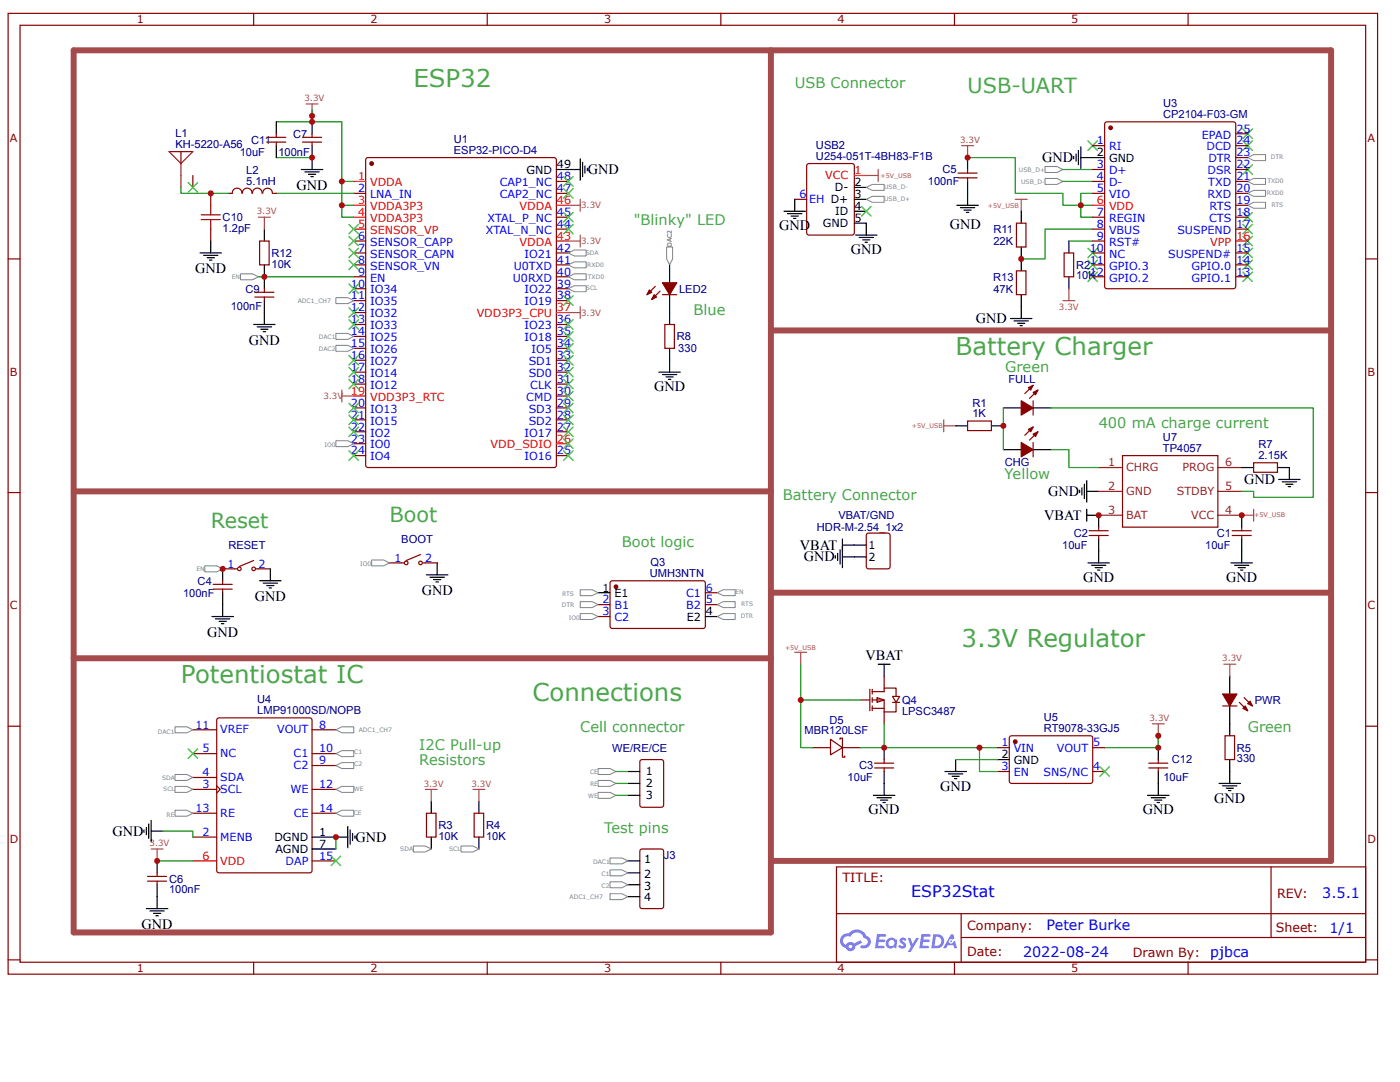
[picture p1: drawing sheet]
<svg xmlns="http://www.w3.org/2000/svg" width="279mm" height="216mm" viewBox="0 0 279 216" stroke-linecap="round" stroke-linejoin="round" font-family="sans-serif">
<g fill="none" stroke="#800" stroke-width=".24">
<path d="M1.6 2.7h273.3v191.7h-273.3zM4 5h268.5v187h-268.5zM50.6 2.7v2.3M97.2 2.7v2.3M143.9 2.7v2.3M190.5 2.7v2.3M237.1 2.7v2.3M1.6 51.7h2.4M272.5 51.7h2.4M1.6 98.3h2.4M272.5 98.3h2.4M1.6 144.9h2.4"/>
<path d="M272.5 144.9h2.4M166.9 173h105.6v19h-105.6zM253.7 173v14.1M1.6 191.5h2.4M50.6 192v2.4M97.2 192v2.4M143.9 192v2.4M167 182.3h105.5M190.5 192v2.4M191.8 187.1h80.7M191.8 182.3v9.5M237.1 192v2.4"/>
<path d="M272.5 191.5h2.4"/>
</g>
<g fill="#58f">
<path d="M179.7 187.3l.5-.2 .4 .1 .3 .2-.3 .4a.32 .32 0 0 0-.2-.3 .32 .32 0 0 0-.3 .2v.1a.8 .8 0 0 1 .6 .5 .8 .8 0 0 1-.2 .9h-.7l-.5-.3 .3-.4 .5 .3 .2-.1v-.2a.82 .82 0 0 1-.6-1.2z"/>
<path d="M181.2 187.1h.5l.4 1.3 .8-1.3h.5l-1.7 2.9h-.5l.6-1.1z"/>
<path d="M175 186.4l1.8 .1 .1 .2-.3 .2h-1.1l-.1 .6h1.1l.2 .2-.3 .3h-1l-.2 .7h1.1l.2 .1v.3l-1.9 .1z"/>
<path d="M183.9 186.4l1.8 .1v.2l-.2 .2h-1.1l-.1 .6h1l.2 .2-.2 .3h-1.1l-.1 .7h1l.2 .1v.3l-1.8 .1z"/>
<path d="M189.8 186.4h.5l.2 .9-.4 .2a.47 .47 0 0 0-.7 .2 .47 .47 0 0 0 .3 .6 .47 .47 0 0 0 .6-.4l.3-.2 .4 1.5h-.5l-.2-.6h-1.2l-.3 .6h-.6z"/>
<path d="M186.3 186.4l-.4 2.8h.9a1.42 1.42 0 0 0 1.6-1.4 1.42 1.42 0 0 0-1.7-1.4zM186.8 186.9a.93 .93 0 0 1 1.1 1 .93 .93 0 0 1-1.2 .8h-.2z"/>
<path d="M177 187.5a1.04 1.04 0 0 0 0 1.4 1.04 1.04 0 0 0 1.4 .1l.5 .2 .1-1.5-.3-.2a1 1 0 0 0-1.7 0zM177.2 188.2a.65 .65 0 0 1 1.3 0 .65 .65 0 0 1-1.3 0z"/>
<path d="M168.1 186.7a1.47 1.47 0 0 0 .7 2.5 .97 .97 0 0 0 1.1 .6 .97 .97 0 0 0 .8-1l1.3-.7-.3-.5-1.3 .7a.99 .99 0 0 0-1.6 .3 .94 .94 0 0 1-.4-1.3 .94 .94 0 0 1 1.3-.4 1.43 1.43 0 0 1 1.5-.8 1.43 1.43 0 0 1 1.2 1.1 .77 .77 0 0 1 .8 1 .77 .77 0 0 1-1.1 .4 .29 .29 0 0 0-.4 .3 .29 .29 0 0 0 .3 .3 1.34 1.34 0 0 0 1.7-.8 1.34 1.34 0 0 0-.9-1.7 2.12 2.12 0 0 0-3.5-.5l-.7 .1zM169.4 188.9a.37 .37 0 0 1 .7 0 .37 .37 0 0 1-.7 0z"/>
<circle cx="189.8" cy="187.8" r=".18"/>
</g>
<path d="M73.1 31.6l.4-.2h37.1l.4 .3v61.1l-.2 .4-37.3 .1-.4-.2-.1-61.2z" fill="none" stroke="#800" stroke-width=".24"/>
<circle cx="74.2" cy="32.6" r=".36" fill="#800"/>
<g fill="none" stroke="#800" stroke-width=".24">
<path d="M70.6 38.6h2.4M111 38.6h2.4M111 36.2h2.4M70.6 48.1h2.4M70.6 50.5h2.4M70.6 52.9h2.4M70.6 55.2h2.4M70.6 57.6h2.4M70.6 60h2.4M111 50.5h2.4M111 52.9h2.4M111 55.2h2.4"/>
<path d="M111 57.6h2.4M111 60h2.4M111 45.7h2.4M111 43.3h2.4M70.6 62.4h2.4M70.6 64.7h2.4M70.6 67.1h2.4M70.6 69.5h2.4M70.6 71.9h2.4M70.6 74.3h2.4M70.6 76.6h2.4M111 64.7h2.4"/>
<path d="M111 67.1h2.4M111 69.5h2.4M111 71.9h2.4M111 74.3h2.4M111 76.6h2.4M111 79h2.4M70.6 81.4h2.4M70.6 83.8h2.4M70.6 86.2h2.4M70.6 88.5h2.4M70.6 90.9h2.4M111 81.4h2.4"/>
<path d="M111 83.8h2.4M111 86.2h2.4M111 90.9h2.4"/>
<circle cx="74.2" cy="32.6" r=".36"/>
</g>
<path d="M70.6 36.2h2.4M70.6 41h2.4M70.6 43.3h2.4M70.6 45.7h2.4M111 41h2.4M111 48.1h2.4M70.6 79h2.4M111 62.4h2.4M111 88.5h2.4" fill="none" stroke="#f00" stroke-width=".24"/>
<path d="M111 33.8h2.4M245.4 134.9v3.6M245.4 140.9v3.5" fill="none" stroke="#000" stroke-width=".24"/>
<path d="M244 138.5h2.9l-1.5 2.4z" fill="#800"/>
<path d="M244 138.5h2.9l-1.5 2.4zM248.3 139.2l1.7 1.7M247.3 140.2l1.7 1.6" fill="none" stroke="#800" stroke-width=".24"/>
<path d="M248 141.3l.5-.4 .5 .9z" fill="#800"/>
<path d="M248 141.3l.5-.4 .5 .9z" fill="none" stroke="#800" stroke-width=".24"/>
<path d="M249 140.4l.5-.5 .5 1z" fill="#800"/>
<path d="M127.8 151.7l.4-.1h3.8l.4 .3v8.7l-.2 .4-4 .1-.5-.3v-8.8zM244 140.9h2.9M244.5 146.8h1.9v4.8h-1.9zM249 140.4l.5-.5 .5 1zM29.4 175.8h3.9M29.4 174.9h3.9M31.4 174.2v.7M31.4 175.8v.7" fill="none" stroke="#800" stroke-width=".24"/>
<g fill="none" stroke="#000" stroke-width=".24">
<path d="M125.3 158.7h2.4M125.3 156.3h2.4M125.3 153.9h2.4M174.3 158.7h4.3M175 159.2h2.9M175.7 159.7h1.5M176.5 156.3v2.4M229 158.7h4.3M229.7 159.2h2.9M230.4 159.7h1.5M231.2 156.3v2.4M243.3 156.3h4.3"/>
<path d="M244 156.8h2.9M244.7 157.3h1.4M245.2 157.8h.5M245.4 144.4v2.4M245.4 151.6v4.7M31.4 171.8v2.4M31.4 176.5v4.8M176.2 160.1h.5M230.9 160.1h.5M29.2 181.3h4.3M29.9 181.8h2.9M30.6 182.3h1.5"/>
<path d="M31.1 182.7h.5"/>
</g>
<path d="M244.2 132.5h2.4M245.4 132.5v2.4M230 144.4h2.3M231.2 144.4v2.4M30.2 169.4h2.3M31.4 169.4v2.4" fill="none" stroke="#a54b4b" stroke-width=".24"/>
<path d="M122.9 153.9h2.4M122.9 156.3h2.4M122.9 158.7h2.4" fill="none" stroke="#080" stroke-width=".24"/>
<path d="M119.4 158.1h2.3l1.2 .6-1.2 .6h-2.3z" fill="#fff"/>
<path d="M119.4 158.1h2.3l1.2 .6-1.2 .6h-2.3z" fill="none" stroke="#838383" stroke-width=".2"/>
<path d="M119.4 155.7h2.3l1.2 .6-1.2 .6h-2.3z" fill="#fff"/>
<path d="M119.4 155.7h2.3l1.2 .6-1.2 .6h-2.3z" fill="none" stroke="#838383" stroke-width=".2"/>
<path d="M119.4 153.4h2.3l1.2 .5-1.2 .6h-2.3z" fill="#fff"/>
<path d="M119.4 153.4h2.3l1.2 .5-1.2 .6h-2.3z" fill="none" stroke="#838383" stroke-width=".2"/>
<path d="M86.1 159.9v2.4M95.6 159.9v2.4M86.1 167v2.4M95.6 167v2.4" fill="none" stroke="#000" stroke-width=".24"/>
<path d="M85.1 162.3h1.9v4.7h-1.9zM94.6 162.3h1.9v4.7h-1.9z" fill="none" stroke="#800" stroke-width=".24"/>
<path d="M92 168.8h2.4l1.2 .6-1.2 .6h-2.4z" fill="#fff"/>
<path d="M92 168.8h2.4l1.2 .6-1.2 .6h-2.4z" fill="none" stroke="#838383" stroke-width=".2"/>
<path d="M82.5 168.8h2.4l1.2 .6-1.2 .6h-2.4z" fill="#fff"/>
<path d="M82.5 168.8h2.4l1.2 .6-1.2 .6h-2.4z" fill="none" stroke="#838383" stroke-width=".2"/>
<path d="M84.9 157.5h2.4M86.1 157.5v2.4M94.4 157.5h2.4M95.6 157.5v2.4" fill="none" stroke="#a54b4b" stroke-width=".24"/>
<path d="M40.9 112.9h2.3l1.2 .6-1.2 .6h-2.3z" fill="#fff"/>
<path d="M40.9 112.9h2.3l1.2 .6-1.2 .6h-2.3z" fill="none" stroke="#838383" stroke-width=".2"/>
<path d="M60.4 28.4h3.8M60.4 27.4h3.8M62.3 26.7v.7M62.3 28.4v.7M191.2 35.5h3.8M191.2 34.5h3.8M193.1 33.8v.7M193.1 35.5v.7M173 106.5l.4-.1h3.8l.4 .2v6.4l-.2 .4-4 .1-.4-.2-.1-6.5z" fill="none" stroke="#800" stroke-width=".24"/>
<g fill="none" stroke="#000" stroke-width=".24">
<path d="M60.1 33.8h4.3M60.8 34.3h2.9M61.6 34.8h1.4M62 35.3h.5M62.3 24.3v2.4M62.3 29.1v4.7M113.4 33.8h2.4M115.8 31.7v4.3M116.3 32.4v2.9M116.7 33.1v1.4M117.2 33.6v.5M193.1 31.4v2.4"/>
<path d="M193.1 36.2v4.8M191 41h4.2M191.7 41.4h2.8M192.4 41.9h1.4M192.9 42.4h.4M166.7 110.9v.5M167.2 110.4v1.4M167.6 109.7v2.9M168.1 108.8h4.8M168.1 111.1h4.8M168.1 107.6v5.7"/>
</g>
<path d="M61.1 20.7h2.4M62.3 20.7v2.4M191.9 29.1h2.4M193.1 29.1v2.3" fill="none" stroke="#a54b4b" stroke-width=".24"/>
<path d="M55.1 31.4h7.2M70.6 41h-2.4v2.3h2.4" fill="none" stroke="#080" stroke-width=".24"/>
<path d="M67 66.5h2.4l1.2 .6-1.2 .6h-2.4z" fill="#fff"/>
<path d="M67 66.5h2.4l1.2 .6-1.2 .6h-2.4z" fill="none" stroke="#838383" stroke-width=".2"/>
<path d="M113.4 50.5l1.2-.6h2.4v1.2h-2.4z" fill="#fff"/>
<path d="M113.4 50.5l1.2-.6h2.4v1.2h-2.4z" fill="none" stroke="#838383" stroke-width=".2"/>
<path d="M113.4 57.6l1.2-.6h2.4v1.2h-2.4z" fill="#fff"/>
<path d="M113.4 57.6l1.2-.6h2.4v1.2h-2.4z" fill="none" stroke="#838383" stroke-width=".2"/>
<path d="M113.4 55.2l1.2-.6h2.4v1.2h-2.4z" fill="#fff"/>
<path d="M113.4 55.2l1.2-.6h2.4v1.2h-2.4z" fill="none" stroke="#838383" stroke-width=".2"/>
<path d="M113.4 52.9l1.2-.6h2.4v1.1h-2.4z" fill="#fff"/>
<path d="M113.4 52.9l1.2-.6h2.4v1.1h-2.4z" fill="none" stroke="#838383" stroke-width=".2"/>
<path d="M48 54.6h2.4l1.2 .6-1.2 .6h-2.4z" fill="#fff"/>
<path d="M48 54.6h2.4l1.2 .6-1.2 .6h-2.4z" fill="none" stroke="#838383" stroke-width=".2"/>
<path d="M51.6 55.2h19" fill="none" stroke="#080" stroke-width=".24"/>
<path d="M52.8 45.7v2.4M52.8 52.9v4.7M52.8 60v4.7M50.6 64.7h4.3M51.3 65.2h2.9M52 65.7h1.5M52.5 66.2h.5" fill="none" stroke="#000" stroke-width=".24"/>
<path d="M50.9 59.3h3.8M50.9 58.3h3.8M51.8 48.1h1.9v4.8h-1.9zM52.8 57.6v.7M52.8 59.3v.7" fill="none" stroke="#800" stroke-width=".24"/>
<path d="M51.6 43.3h2.3M52.8 43.3v2.4" fill="none" stroke="#a54b4b" stroke-width=".24"/>
<path d="M67 87.9h2.4l1.2 .6-1.2 .6h-2.4z" fill="#fff"/>
<path d="M67 87.9h2.4l1.2 .6-1.2 .6h-2.4z" fill="none" stroke="#838383" stroke-width=".2"/>
<g fill="#000">
<path d="M112.5 37.6l1.9 1.9zM112.5 39.5l1.9-1.9z"/>
<path d="M112.5 35.3l1.9 1.9zM114.4 35.3l-1.9 1.9z"/>
<path d="M69.6 44.8l2 1.9zM71.6 44.8l-2 1.9z"/>
<path d="M69.6 47.1l2 1.9zM71.6 47.1l-2 1.9z"/>
<path d="M69.6 49.5l2 1.9zM71.6 49.5l-2 1.9z"/>
<path d="M69.6 51.9l2 1.9zM71.6 51.9l-2 1.9z"/>
<path d="M69.6 56.7l2 1.9zM71.6 56.7l-2 1.9z"/>
<path d="M112.5 59l1.9 1.9zM112.5 60.9l1.9-1.9z"/>
<path d="M112.5 44.8l1.9 1.9zM112.5 46.7l1.9-1.9z"/>
<path d="M112.5 42.4l1.9 1.9zM114.4 42.4l-1.9 1.9z"/>
<path d="M69.6 61.4l2 1.9zM71.6 61.4l-2 1.9z"/>
<path d="M69.6 70.9l2 1.9zM71.6 70.9l-2 1.9z"/>
<path d="M69.6 73.3l2 1.9zM71.6 73.3l-2 1.9z"/>
<path d="M69.6 63.8l2 1.9zM71.6 63.8l-2 1.9z"/>
<path d="M112.5 78.1l1.9 1.9zM114.4 78.1l-1.9 1.9z"/>
<path d="M112.5 75.7l1.9 1.9zM112.5 77.6l1.9-1.9z"/>
<path d="M112.5 68.6l1.9 1.9zM114.4 68.6l-1.9 1.9z"/>
<path d="M112.5 66.2l1.9 1.9zM114.4 66.2l-1.9 1.9z"/>
<path d="M112.5 63.8l1.9 1.9zM114.4 63.8l-1.9 1.9z"/>
<path d="M112.5 87.6l1.9 1.9zM112.5 89.5l1.9-1.9z"/>
<path d="M112.5 85.2l1.9 1.9zM114.4 85.2l-1.9 1.9z"/>
<path d="M112.5 82.8l1.9 1.9zM114.4 82.8l-1.9 1.9z"/>
<path d="M112.5 80.4l1.9 1.9zM114.4 80.4l-1.9 1.9z"/>
</g>
<g fill="none" stroke="#3c3" stroke-width=".24">
<path d="M112.5 37.6l1.9 1.9M112.5 35.3l1.9 1.9M114.4 37.6l-1.9 1.9M114.4 35.3l-1.9 1.9M69.6 44.8l2 1.9M69.6 47.1l2 1.9M69.6 49.5l2 1.9M69.6 51.9l2 1.9M69.6 56.7l2 1.9M71.6 44.8l-2 1.9M71.6 47.1l-2 1.9M71.6 49.5l-2 1.9"/>
<path d="M71.6 51.9l-2 1.9M71.6 56.7l-2 1.9M112.5 59l1.9 1.9M112.5 44.8l1.9 1.9M112.5 42.4l1.9 1.9M114.4 59l-1.9 1.9M114.4 44.8l-1.9 1.9M114.4 42.4l-1.9 1.9M69.6 61.4l2 1.9M69.6 70.9l2 1.9M69.6 73.3l2 1.9M69.6 63.8l2 1.9"/>
<path d="M71.6 61.4l-2 1.9M71.6 70.9l-2 1.9M71.6 73.3l-2 1.9M71.6 63.8l-2 1.9M112.5 78.1l1.9 1.9M112.5 75.7l1.9 1.9M112.5 68.6l1.9 1.9M112.5 66.2l1.9 1.9M112.5 63.8l1.9 1.9M114.4 78.1l-1.9 1.9M114.4 75.7l-1.9 1.9M114.4 68.6l-1.9 1.9"/>
<path d="M114.4 66.2l-1.9 1.9M114.4 63.8l-1.9 1.9M112.5 87.6l1.9 1.9M112.5 85.2l1.9 1.9M112.5 82.8l1.9 1.9M112.5 80.4l1.9 1.9M114.4 87.6l-1.9 1.9M114.4 85.2l-1.9 1.9M114.4 82.8l-1.9 1.9M114.4 80.4l-1.9 1.9"/>
</g>
<path d="M115.8 39.8v2.4M113.4 48.1h2.4M113.4 41h2.4M115.8 46.9v2.4M68.2 79h2.4M68.2 77.8v2.4M113.4 62.4h2.4M115.8 61.2v2.4" fill="none" stroke="#a54b4b" stroke-width=".24"/>
<path d="M153.9 10v176.1h-139.2v-176.1h250.9v161.8h-111.7M14.7 98h139.2M153.9 118.3h111.7" fill="none" stroke="#a54b4b" stroke-width="1.2"/>
<path d="M62.3 21.9v2.4h-7.2M62.3 24.3h5.9v16.7M68.2 36.2h2.4" fill="none" stroke="#080" stroke-width=".24"/>
<path d="M127.8 169.5l.4-.1h3.8l.4 .3v11.1l-.2 .5h-4l-.5-.3v-11.1z" fill="none" stroke="#800" stroke-width=".24"/>
<path d="M125.3 171.8h2.4M125.3 174.2h2.4M125.3 176.5h2.4M125.3 178.9h2.4" fill="none" stroke="#000" stroke-width=".24"/>
<path d="M121.7 175.9h2.4l1.2 .6-1.2 .6h-2.4z" fill="#fff"/>
<path d="M121.7 175.9h2.4l1.2 .6-1.2 .6h-2.4z" fill="none" stroke="#838383" stroke-width=".2"/>
<path d="M121.7 173.6h2.4l1.2 .6-1.2 .6h-2.4z" fill="#fff"/>
<path d="M121.7 173.6h2.4l1.2 .6-1.2 .6h-2.4z" fill="none" stroke="#838383" stroke-width=".2"/>
<path d="M121.7 171.2h2.4l1.2 .6-1.2 .6h-2.4z" fill="#fff"/>
<path d="M121.7 171.2h2.4l1.2 .6-1.2 .6h-2.4z" fill="none" stroke="#838383" stroke-width=".2"/>
<path d="M36.1 37.4v1.2h9.5M55.1 38.6h15.5" fill="none" stroke="#080" stroke-width=".24"/>
<g fill="none" stroke="#800" stroke-width=".24">
<path d="M33.7 30.3h4.8M36.1 30.3v2.3M38.5 35v2.4M42.1 38.6v2.4M48.3 38.6a.95 .95 0 0 0-1-1.1 .95 .95 0 0 0-.9 1.1h-.8M48.4 38.6a.95 .95 0 0 1 .9-1.1 .95 .95 0 0 1 1 1.1M50.4 38.6a.95 .95 0 0 1 .9-1.1 .95 .95 0 0 1 1 1.1M52.5 38.6a.95 .95 0 0 1 .9-1 .95 .95 0 0 1 .9 1M54.4 38.6h.7M42.1 45.7v2.4M42.5 117.6h3.8M42.5 116.6h3.8"/>
<path d="M44.4 113.5h2.9M44.4 115.9v.7M44.4 117.6v.7M50.6 111.8l-2.8 1.2M51.1 113.5h2.8M77.7 112.3h2.9M83.9 110.7l-2.8 1.1M84.4 112.3h2.9M121.9 116l.3-.1h18.3l.3 .5-.1 8.7-.4 .3h-18.3l-.3-.5v-8.5z"/>
<circle cx="47.8" cy="113.5" r=".36"/>
<circle cx="50.6" cy="113.5" r=".36"/>
<circle cx="81.1" cy="112.3" r=".36"/>
<circle cx="83.9" cy="112.3" r=".36"/>
</g>
<path d="M33.7 30.3l2.4 2.3M36.1 32.6v4.8M38.5 30.3l-2.4 2.3" fill="none" stroke="#8d2323" stroke-width=".24"/>
<path d="M40.2 42.9h3.8M40.2 43.8h3.8M42.1 41v1.9M42.1 43.8v1.9" fill="none" stroke="#a00000" stroke-width=".24"/>
<g fill="none" stroke="#000" stroke-width=".24">
<path d="M39.9 50.5h4.3M40.6 51h2.9M41.3 51.4h1.5M41.8 51.9h.5M42.1 48.1v2.4M44.4 113.5v2.4M44.4 118.3v4.7M51.8 115.9h4.3M52.5 116.4h2.9M53.2 116.8h1.5M53.7 117.3h.5M53.9 113.5v2.4"/>
<path d="M85.1 114.7h4.3M85.8 115.2h2.9M86.5 115.7h1.5M87 116.1h.5M87.3 112.3v2.4M42.3 123h4.3M43 123.5h2.9M43.7 124h1.4M44.2 124.5h.5"/>
</g>
<g fill="#000">
<path d="M37.5 36.4l1.9 1.9zM37.5 38.3l1.9-1.9z"/>
<path d="M69.6 75.7l2 1.9zM71.6 75.7l-2 1.9z"/>
<path d="M112.5 70.9l1.9 1.9zM114.4 70.9l-1.9 1.9z"/>
<path d="M112.5 73.3l1.9 1.9zM114.4 73.3l-1.9 1.9z"/>
<path d="M69.6 85.2l2 1.9zM71.6 85.2l-2 1.9z"/>
<path d="M69.6 80.4l2 1.9zM71.6 80.4l-2 1.9z"/>
<path d="M69.6 82.8l2 1.9zM71.6 82.8l-2 1.9z"/>
</g>
<g fill="none" stroke="#3c3" stroke-width=".24">
<path d="M37.5 36.4l1.9 1.9M39.4 36.4l-1.9 1.9M69.6 75.7l2 1.9M71.6 75.7l-2 1.9M112.5 70.9l1.9 1.9M112.5 73.3l1.9 1.9M114.4 70.9l-1.9 1.9M114.4 73.3l-1.9 1.9M69.6 85.2l2 1.9M69.6 80.4l2 1.9M69.6 82.8l2 1.9M71.6 85.2l-2 1.9"/>
<path d="M71.6 80.4l-2 1.9M71.6 82.8l-2 1.9"/>
</g>
<circle cx="122.9" cy="117.1" r=".36" fill="#800"/>
<g fill="none" stroke="#800" stroke-width=".24">
<path d="M140.8 118.3h2.3M119.4 120.6h2.3M119.4 123h2.3M140.8 120.6h2.3"/>
<circle cx="122.9" cy="117.1" r=".36"/>
</g>
<path d="M119.4 118.3h2.3M140.8 123h2.3" fill="none" stroke="#000" stroke-width=".24"/>
<path d="M115.8 120.1h2.4l1.2 .5-1.2 .6h-2.4z" fill="#fff"/>
<path d="M115.8 120.1h2.4l1.2 .5-1.2 .6h-2.4z" fill="none" stroke="#838383" stroke-width=".2"/>
<path d="M143.1 120.6l1.2-.5h2.4v1.1h-2.4z" fill="#fff"/>
<path d="M143.1 120.6l1.2-.5h2.4v1.1h-2.4z" fill="none" stroke="#838383" stroke-width=".2"/>
<path d="M115.8 117.7h2.4l1.2 .6-1.2 .6h-2.4z" fill="#fff"/>
<path d="M115.8 117.7h2.4l1.2 .6-1.2 .6h-2.4z" fill="none" stroke="#838383" stroke-width=".2"/>
<path d="M143.1 123l1.2-.6h2.4v1.2h-2.4z" fill="#fff"/>
<path d="M143.1 123l1.2-.6h2.4v1.2h-2.4z" fill="none" stroke="#838383" stroke-width=".2"/>
<path d="M115.8 122.4h2.4l1.2 .6-1.2 .6h-2.4z" fill="#fff"/>
<path d="M115.8 122.4h2.4l1.2 .6-1.2 .6h-2.4z" fill="none" stroke="#838383" stroke-width=".2"/>
<path d="M143.1 118.3l1.2-.6h2.4v1.2h-2.4z" fill="#fff"/>
<path d="M143.1 118.3l1.2-.6h2.4v1.2h-2.4z" fill="none" stroke="#838383" stroke-width=".2"/>
<path d="M74.2 111.7h2.3l1.2 .6-1.2 .6h-2.3z" fill="#fff"/>
<path d="M74.2 111.7h2.3l1.2 .6-1.2 .6h-2.3z" fill="none" stroke="#838383" stroke-width=".2"/>
<path d="M220.5 149.2h10.7v-2.4v2.4" fill="none" stroke="#080" stroke-width=".24"/>
<path d="M162.2 149.2h3.5M165.7 147.5l2.4 1.7-2.4 1.4zM167.6 147.5v-.2h.5v3.8h.5v-.2M168.1 149.2h3.6M174.5 152.3h3.9M174.5 153.2h3.9M176.5 151.6v.7M176.5 153.2v.7M229.3 152.3h3.8M229.3 153.2h3.8M231.2 151.6v.7M231.2 153.2v.7" fill="none" stroke="#800" stroke-width=".24"/>
<path d="M176.5 149.2v2.4M176.5 153.9v2.4M231.2 149.2v2.4M231.2 153.9v2.4" fill="none" stroke="#000" stroke-width=".24"/>
<path d="M249 31.4l1.2-.5h2.4v1.1h-2.4z" fill="#fff"/>
<path d="M249 31.4l1.2-.5h2.4v1.1h-2.4z" fill="none" stroke="#838383" stroke-width=".2"/>
<path d="M249 41l1.2-.6h2.4v1.2h-2.4z" fill="#fff"/>
<path d="M249 41l1.2-.6h2.4v1.2h-2.4z" fill="none" stroke="#838383" stroke-width=".2"/>
<path d="M214.3 31.2v.5M214.7 30.7v1.5M215.2 30v2.9M215.7 31.4h2.4M215.7 29.3v4.3" fill="none" stroke="#000" stroke-width=".24"/>
<path d="M208.6 33.2h2.3l1.2 .6-1.2 .6h-2.3z" fill="#fff"/>
<path d="M208.6 33.2h2.3l1.2 .6-1.2 .6h-2.3z" fill="none" stroke="#838383" stroke-width=".2"/>
<path d="M208.6 35.6h2.3l1.2 .6-1.2 .6h-2.3z" fill="#fff"/>
<path d="M208.6 35.6h2.3l1.2 .6-1.2 .6h-2.3z" fill="none" stroke="#838383" stroke-width=".2"/>
<path d="M212.1 33.8h6M212.1 36.2h6M218.1 38.6h-2.4v2.4M213.3 48.1h4.8M218.1 41h-2.4v2.3h2.4" fill="none" stroke="#080" stroke-width=".24"/>
<g fill="#000">
<path d="M217.1 28.1l1.9 1.9zM219 28.1l-1.9 1.9z"/>
<path d="M248 25.7l2 1.9zM250 25.7l-2 1.9z"/>
<path d="M248 28.1l2 1.9zM250 28.1l-2 1.9z"/>
<path d="M248 32.9l2 1.9zM250 32.9l-2 1.9z"/>
<path d="M217.1 54.3l1.9 1.9zM219 54.3l-1.9 1.9z"/>
<path d="M217.1 51.9l1.9 1.9zM219 51.9l-1.9 1.9z"/>
<path d="M217.1 49.5l1.9 1.9zM219 49.5l-1.9 1.9z"/>
<path d="M248 54.3l2 1.9zM250 54.3l-2 1.9z"/>
<path d="M248 51.9l2 1.9zM250 51.9l-2 1.9z"/>
<path d="M248 49.5l2 1.9zM250 49.5l-2 1.9z"/>
<path d="M248 44.8l2 1.9zM250 44.8l-2 1.9z"/>
<path d="M248 42.4l2 1.9zM250 42.4l-2 1.9z"/>
</g>
<g fill="none" stroke="#3c3" stroke-width=".24">
<path d="M217.1 28.1l1.9 1.9M219 28.1l-1.9 1.9M248 25.7l2 1.9M248 28.1l2 1.9M248 32.9l2 1.9M250 25.7l-2 1.9M250 28.1l-2 1.9M250 32.9l-2 1.9M217.1 54.3l1.9 1.9M217.1 51.9l1.9 1.9M217.1 49.5l1.9 1.9M219 54.3l-1.9 1.9"/>
<path d="M219 51.9l-1.9 1.9M219 49.5l-1.9 1.9M248 54.3l2 1.9M248 51.9l2 1.9M248 49.5l2 1.9M248 44.8l2 1.9M248 42.4l2 1.9M250 54.3l-2 1.9M250 51.9l-2 1.9M250 49.5l-2 1.9M250 44.8l-2 1.9M250 42.4l-2 1.9"/>
</g>
<path d="M213.3 48.1v2.4M213.3 55.2v2.4" fill="none" stroke="#000" stroke-width=".24"/>
<path d="M212.4 50.5h1.9v4.7h-1.9z" fill="none" stroke="#800" stroke-width=".24"/>
<path d="M249 36.2l1.2-.6h2.4v1.2h-2.4z" fill="#fff"/>
<path d="M249 36.2l1.2-.6h2.4v1.2h-2.4z" fill="none" stroke="#838383" stroke-width=".2"/>
<path d="M249 38.6l1.2-.6h2.4v1.2h-2.4z" fill="#fff"/>
<path d="M249 38.6l1.2-.6h2.4v1.2h-2.4z" fill="none" stroke="#838383" stroke-width=".2"/>
<path d="M153.9 65.9h111.7M14.7 131.3h139.2" fill="none" stroke="#a54b4b" stroke-width="1.2"/>
<path d="M202.6 39.8h2.4M203.8 39.8v2.4M247.8 102.8h2.4M250.2 101.6v2.4M158.6 130.2h2.4M159.8 130.2v2.3" fill="none" stroke="#a54b4b" stroke-width=".24"/>
<path d="M175.3 132.5h2.3M176.5 132.5v2.4" fill="none" stroke="#000" stroke-width=".24"/>
<path d="M159.8 132.5v16.7h2.4" fill="none" stroke="#080" stroke-width=".24"/>
<path d="M175 139.2l1.5 .5-1.5 .5z" fill="#fefefe"/>
<g fill="none" stroke="#800" stroke-width=".24">
<path d="M217.4 105.9h3.8M217.4 106.8h3.8M219.3 105.2v.7M219.3 106.8v.8M245.9 105.9h3.8M245.9 106.8h3.8M247.8 105.2v.7M247.8 106.8v.8M171.7 139.7h1.9M173.6 137.5v4.3M174.1 138h2.4v-.7h2.3v1.7M174.1 139.7h2.4v2.4"/>
<path d="M174.1 137.5v1M174.1 139.2v1M175 139.2l1.5 .5-1.5 .5zM176.5 134.9v2.4M178.1 139h1.4l-.7 1.2zM174.1 141.3h2.4M174.1 140.9v.9M176.5 142.1v2.3M178.1 140.2h1.4M178.8 140.2v1.9h-2.3"/>
</g>
<path d="M159.8 139.7h11.9M176.5 144.4v4.8h-4.8M176.5 149.2h22.5" fill="none" stroke="#080" stroke-width=".24"/>
<g fill="none" stroke="#000" stroke-width=".24">
<path d="M200.2 81.4h3.6M206.2 81.4h3.6M215.5 97.8v.5M215.9 97.3v1.5M216.4 96.6v2.9M216.9 95.9v4.3M216.9 98h2.4M255.2 95.7h4.3M255.9 96.1h2.9M256.6 96.6h1.4M257.1 97.1h.5M257.3 93.3v2.4"/>
<path d="M216.9 102.8h2.4v2.4M216.9 101.6v2.4M217.1 112.3h4.3M217.8 112.8h2.9M218.6 113.3h1.4M219 113.7h.5M219.3 107.6v4.7M245.7 112.3h4.3M246.4 112.8h2.8M247.1 113.3h1.4M247.6 113.7h.4M247.8 102.8v2.4"/>
<path d="M247.8 107.6v4.7"/>
</g>
<path d="M203.8 80l2.4 1.4-2.4 1.4z" fill="#800"/>
<path d="M203.8 80l2.4 1.4-2.4 1.4zM206.2 76.9l-1.7 1.6M207.1 77.8l-1.6 1.7" fill="none" stroke="#800" stroke-width=".24"/>
<path d="M206.2 78.3l.9-.5-.4 1z" fill="#800"/>
<path d="M206.2 78.3l.9-.5-.4 1z" fill="none" stroke="#800" stroke-width=".24"/>
<path d="M205.2 77.4l1-.5-.5 .9z" fill="#800"/>
<path d="M205.2 77.4l1-.5-.5 .9zM206.2 80v2.8" fill="none" stroke="#800" stroke-width=".24"/>
<path d="M200.2 89.7h3.6M206.2 89.7h3.6" fill="none" stroke="#000" stroke-width=".24"/>
<path d="M203.8 88.3l2.4 1.4-2.4 1.5z" fill="#800"/>
<path d="M203.8 88.3l2.4 1.4-2.4 1.5zM206.2 85.2l-1.7 1.7M207.1 86.2l-1.6 1.6" fill="none" stroke="#800" stroke-width=".24"/>
<path d="M206.2 86.6l.9-.4-.4 .9z" fill="#800"/>
<path d="M206.2 86.6l.9-.4-.4 .9z" fill="none" stroke="#800" stroke-width=".24"/>
<path d="M205.2 85.7l1-.5-.5 1z" fill="#800"/>
<path d="M205.2 85.7l1-.5-.5 1zM206.2 88.3v2.9" fill="none" stroke="#800" stroke-width=".24"/>
<path d="M188.3 85h2.4M188.3 83.8v2.4" fill="none" stroke="#a54b4b" stroke-width=".24"/>
<path d="M67 59.4h2.4l1.2 .6-1.2 .6h-2.4z" fill="#fff"/>
<path d="M67 59.4h2.4l1.2 .6-1.2 .6h-2.4z" fill="none" stroke="#838383" stroke-width=".2"/>
<path d="M69.6 90l2 1.9zM71.6 90l-2 1.9z" fill="#000"/>
<path d="M69.6 90l2 1.9M71.6 90l-2 1.9" fill="none" stroke="#3c3" stroke-width=".24"/>
<path d="M131.5 74.3h4.3M132.2 74.7h2.9M132.9 75.2h1.4M133.4 75.7h.5M133.6 62.4v2.3M133.6 69.5v4.8" fill="none" stroke="#000" stroke-width=".24"/>
<path d="M132.7 64.7h1.9v4.8h-1.9z" fill="none" stroke="#800" stroke-width=".24"/>
<path d="M121.7 178.3h2.4l1.2 .6-1.2 .6h-2.4z" fill="#fff"/>
<path d="M121.7 178.3h2.4l1.2 .6-1.2 .6h-2.4z" fill="none" stroke="#838383" stroke-width=".2"/>
<path d="M133.6 52.9v3.5M133.6 58.8v3.6" fill="none" stroke="#000" stroke-width=".24"/>
<path d="M132.2 56.4h2.9l-1.5 2.4z" fill="#800"/>
<path d="M130.8 57.1l-1.7 1.7M131.7 58.1l-1.6 1.7M132.2 56.4h2.9l-1.5 2.4z" fill="none" stroke="#800" stroke-width=".24"/>
<path d="M130.5 58.8l.5 .5-.9 .5z" fill="#800"/>
<path d="M130.5 58.8l.5 .5-.9 .5z" fill="none" stroke="#800" stroke-width=".24"/>
<path d="M129.6 57.8l.5 .5-1 .5z" fill="#800"/>
<path d="M129.6 57.8l.5 .5-1 .5zM132.2 58.8h2.9" fill="none" stroke="#800" stroke-width=".24"/>
<path d="M67 68.9h2.4l1.2 .6-1.2 .6h-2.4z" fill="#fff"/>
<path d="M67 68.9h2.4l1.2 .6-1.2 .6h-2.4z" fill="none" stroke="#838383" stroke-width=".2"/>
<path d="M133 49.3h1.2v2.4l-.6 1.2-.6-1.2z" fill="#fff"/>
<path d="M133 49.3h1.2v2.4l-.6 1.2-.6-1.2z" fill="none" stroke="#838383" stroke-width=".2"/>
<path d="M212.1 60h2.4M213.3 57.6v2.4" fill="none" stroke="#a54b4b" stroke-width=".24"/>
<path d="M248 47.1l2 1.9zM250 47.1l-2 1.9z" fill="#000"/>
<path d="M248 47.1l2 1.9M250 47.1l-2 1.9" fill="none" stroke="#3c3" stroke-width=".24"/>
<g fill="none" stroke="#800" stroke-width=".24">
<path d="M53.2 27.4h3.8M53.2 28.4h3.8M55.1 26.7v.7M55.1 28.4v.7M202.9 44.5h1.9v4.8h-1.9zM202.9 54h1.9v4.8h-1.9zM193.1 84h4.8v1.9h-4.8zM224 90.9h19.1v14.3h-19.1zM250.2 92.3h4.7v1.9h-4.7zM38.5 145.6h4.7M38.5 155.1h4.7M38.5 157.5h4.7"/>
<path d="M38.5 150.4h4.7M43.2 156.8l.8 .7-.8 .7M43.4 143.4l.3-.2h18.1l.4 .3 .1 30.2-.2 .4-18.4 .1-.4-.2-.1-30.3zM62.3 145.6h4.7M62.3 157.5h4.7M62.3 150.4h4.7M62.3 152.8h4.7M38.5 167h4.7M38.5 162.3h4.7M62.3 162.3h4.7M62.3 171.8h4.7"/>
</g>
<g fill="none" stroke="#000" stroke-width=".24">
<path d="M55.1 24.3v2.4M55.1 29.1v2.3M203.8 42.2v2.3M203.8 49.3v4.7M203.8 58.8v4.8M201.7 63.6h4.2M202.4 64h2.8M203.1 64.5h1.4M203.6 65h.4M190.7 85h2.4M197.9 85h2.3M247.8 93.3h2.4"/>
<path d="M254.9 93.3h2.4M62.3 167h4.7M62.3 169.4h4.7"/>
</g>
<path d="M219.3 93.3h4.7M219.3 98h4.7M243.1 93.3h4.7M243.1 98h4.7M219.3 102.8h4.7M243.1 102.8h4.7" fill="none" stroke="#8d2323" stroke-width=".24"/>
<path d="M193.1 31.4h9.5v7.2h9.5v2.4h3.6M218.1 45.7h-9.5v6h-4.8M200.2 81.4v8.3M209.8 89.7h3.5v3.6h6M209.8 81.4h52.3v17.8h-11.9v-1.2h-2.4" fill="none" stroke="#080" stroke-width=".24"/>
<path d="M38.5 171.8h4.7" fill="none" stroke="#f00" stroke-width=".24"/>
<path d="M67 145.6l1.2-.6h2.4v1.2h-2.4z" fill="#fff"/>
<path d="M67 145.6l1.2-.6h2.4v1.2h-2.4z" fill="none" stroke="#838383" stroke-width=".2"/>
<path d="M67 152.8l1.2-.6h2.4v1.2h-2.4z" fill="#fff"/>
<path d="M67 152.8l1.2-.6h2.4v1.2h-2.4z" fill="none" stroke="#838383" stroke-width=".2"/>
<path d="M67 150.4l1.2-.6h2.4v1.2h-2.4z" fill="#fff"/>
<path d="M67 150.4l1.2-.6h2.4v1.2h-2.4z" fill="none" stroke="#838383" stroke-width=".2"/>
<path d="M67 167h2.4M69.4 164.9v4.3M69.9 165.6v2.9M70.4 166.3v1.4M70.8 166.8v.5" fill="none" stroke="#000" stroke-width=".24"/>
<path d="M67 167v2.4" fill="none" stroke="#080" stroke-width=".24"/>
<path d="M34.9 156.9h2.4l1.2 .6-1.2 .6h-2.4z" fill="#fff"/>
<path d="M34.9 156.9h2.4l1.2 .6-1.2 .6h-2.4z" fill="none" stroke="#838383" stroke-width=".2"/>
<path d="M34.9 154.5h2.4l1.2 .6-1.2 .6h-2.4z" fill="#fff"/>
<path d="M34.9 154.5h2.4l1.2 .6-1.2 .6h-2.4z" fill="none" stroke="#838383" stroke-width=".2"/>
<path d="M37.5 149.4l1.9 1.9zM39.4 149.4l-1.9 1.9z" fill="#000"/>
<path d="M37.5 149.4l1.9 1.9M39.4 149.4l-1.9 1.9" fill="none" stroke="#3c3" stroke-width=".24"/>
<path d="M31.4 171.8h7.1" fill="none" stroke="#080" stroke-width=".24"/>
<path d="M34.9 145h2.4l1.2 .6-1.2 .6h-2.4z" fill="#fff"/>
<path d="M34.9 145h2.4l1.2 .6-1.2 .6h-2.4z" fill="none" stroke="#838383" stroke-width=".2"/>
<path d="M67 157.5l1.2-.6h2.4v1.2h-2.4z" fill="#fff"/>
<path d="M67 157.5l1.2-.6h2.4v1.2h-2.4z" fill="none" stroke="#838383" stroke-width=".2"/>
<path d="M34.9 161.7h2.4l1.2 .6-1.2 .6h-2.4z" fill="#fff"/>
<path d="M34.9 161.7h2.4l1.2 .6-1.2 .6h-2.4z" fill="none" stroke="#838383" stroke-width=".2"/>
<path d="M67 162.3l1.2-.6h2.4v1.2h-2.4z" fill="#fff"/>
<path d="M67 162.3l1.2-.6h2.4v1.2h-2.4z" fill="none" stroke="#838383" stroke-width=".2"/>
<path d="M66.1 170.8l1.9 1.9zM66.1 172.7l1.9-1.9z" fill="#000"/>
<path d="M66.1 170.8l1.9 1.9M68 170.8l-1.9 1.9" fill="none" stroke="#3c3" stroke-width=".24"/>
<g fill="none" stroke="#000" stroke-width=".24">
<path d="M170.5 37.4h2.4M170.5 39.8h2.4M170.5 42.2h2.4M170.5 44.5h2.4M188.6 153.9h4.3M189.3 154.4h2.8M190 154.9h1.4M190.5 155.4h.5M190.7 151.6v2.3M28.7 165.6v.5M29.2 165.1v1.5M29.7 164.4v2.9"/>
<path d="M30.2 165.8h2.3M30.2 163.7v4.3"/>
</g>
<path d="M32.5 165.8h6v1.2" fill="none" stroke="#080" stroke-width=".24"/>
<path d="M158.6 39.8h2.4M161.1 32.8l.4-.2h8.5l.4 .2 .1 13.6-.2 .4-8.8 .1-.4-.2-.1-13.6zM220.6 24.5l.3-.2h25.2l.4 .2 .1 32.6-.2 .4-25.5 .1-.4-.2v-32.6z" fill="none" stroke="#800" stroke-width=".24"/>
<path d="M170.5 35h2.4" fill="none" stroke="#f00" stroke-width=".24"/>
<circle cx="221.6" cy="25.5" r=".36" fill="#800"/>
<g fill="none" stroke="#800" stroke-width=".24">
<path d="M218.1 29.1h2.4M218.1 33.8h2.4M218.1 36.2h2.4M218.1 38.6h2.4M246.6 29.1h2.4M246.6 33.8h2.4M246.6 36.2h2.4M246.6 38.6h2.4M246.6 31.4h2.4M246.6 26.7h2.4M218.1 43.3h2.4M218.1 45.7h2.4"/>
<path d="M218.1 48.1h2.4M218.1 50.5h2.4M218.1 52.9h2.4M218.1 55.2h2.4M246.6 43.3h2.4M246.6 45.7h2.4M246.6 50.5h2.4M246.6 52.9h2.4M246.6 55.2h2.4M246.6 41h2.4"/>
<circle cx="221.6" cy="25.5" r=".36"/>
</g>
<path d="M218.1 31.4h2.4M170.7 46.9h4.3M171.5 47.4h2.8M172.2 47.9h1.4M172.6 48.3h.5M172.9 44.5v2.4" fill="none" stroke="#000" stroke-width=".24"/>
<path d="M218.1 41h2.4M246.6 48.1h2.4" fill="none" stroke="#f00" stroke-width=".24"/>
<path d="M171.9 41.2l1.9 1.9zM173.8 41.2l-1.9 1.9z" fill="#000"/>
<path d="M171.9 41.2l1.9 1.9M173.8 41.2l-1.9 1.9" fill="none" stroke="#3c3" stroke-width=".24"/>
<path d="M172.9 35h2.4M175.3 33.8v2.4" fill="none" stroke="#a54b4b" stroke-width=".24"/>
<path d="M172.9 37.4l1.2-.6h2.4v1.2h-2.4z" fill="#fff"/>
<path d="M172.9 37.4l1.2-.6h2.4v1.2h-2.4z" fill="none" stroke="#838383" stroke-width=".2"/>
<path d="M172.9 39.8l1.2-.6h2.4v1.2h-2.4z" fill="#fff"/>
<path d="M172.9 39.8l1.2-.6h2.4v1.2h-2.4z" fill="none" stroke="#838383" stroke-width=".2"/>
<path d="M201.6 147l.3-.2 16 .1 .2 .4-.1 8.8-.4 .2-16-.1-.2-.3v-8.6z" fill="none" stroke="#800" stroke-width=".24"/>
<circle cx="202.6" cy="148" r=".36" fill="#800"/>
<g fill="none" stroke="#800" stroke-width=".24">
<path d="M199 149.2h2.4M199 153.9h2.4M218.1 149.2h2.4M218.1 153.9h2.4"/>
<circle cx="202.6" cy="148" r=".36"/>
</g>
<path d="M158.6 39.8v2.4M156.5 42.2h4.3M157.2 42.6h2.8M157.9 43.1h1.4M158.4 43.6h.4M199 151.6h2.4" fill="none" stroke="#000" stroke-width=".24"/>
<g fill="#000">
<path d="M112.5 90l1.9 1.9zM114.4 90l-1.9 1.9z"/>
<path d="M219.5 153l1.9 1.9zM221.4 153l-1.9 1.9z"/>
</g>
<path d="M112.5 90l1.9 1.9M114.4 90l-1.9 1.9M219.5 153l1.9 1.9M221.4 153l-1.9 1.9" fill="none" stroke="#3c3" stroke-width=".24"/>
<path d="M190.7 151.6h8.3M195.5 149.2v4.7h3.5" fill="none" stroke="#080" stroke-width=".24"/>
<g fill="#c00">
<circle cx="52.8" cy="55.2" r=".59"/>
<circle cx="62.3" cy="24.3" r=".59"/>
<circle cx="68.2" cy="41" r=".59"/>
<circle cx="68.2" cy="36.2" r=".59"/>
<circle cx="42.1" cy="38.6" r=".59"/>
<circle cx="44.4" cy="113.5" r=".59"/>
<circle cx="231.2" cy="146.8" r=".59"/>
<circle cx="215.7" cy="41" r=".59"/>
<circle cx="62.3" cy="23.1" r=".59"/>
<circle cx="159.8" cy="139.7" r=".59"/>
<circle cx="176.4" cy="149.2" r=".59"/>
<circle cx="62.3" cy="31.4" r=".59"/>
<circle cx="219.3" cy="102.8" r=".59"/>
<circle cx="247.8" cy="102.8" r=".59"/>
<circle cx="200.2" cy="85" r=".59"/>
<circle cx="193.1" cy="31.4" r=".59"/>
<circle cx="203.8" cy="51.7" r=".59"/>
<circle cx="67" cy="167" r=".59"/>
<circle cx="31.4" cy="171.8" r=".59"/>
<circle cx="231.2" cy="149.2" r=".59"/>
<circle cx="195.5" cy="149.2" r=".59"/>
</g>
<g font-size="4.9" fill="#4ba54b">
<text x="82.5" y="17.4">ESP32</text>
<text x="190.7" y="70.9">Battery Charger</text>
<text x="191.9" y="129.2">3.3V Regulator</text>
<text x="36.1" y="136.3">Potentiostat IC</text>
<text x="106.3" y="139.9">Connections</text>
</g>
<g font-size="4.2" fill="#4ba54b">
<text x="193.1" y="18.6">USB-UART</text>
<text x="42.1" y="105.4">Reset</text>
<text x="77.7" y="104.2">Boot</text>
</g>
<text font-size="3.2" fill="#00f" x="181.8" y="179.1">ESP32Stat</text>
<g font-size="2.9" fill="#4ba54b">
<text x="158.6" y="17.6">USB Connector</text>
<text x="126.5" y="45">&quot;Blinky&quot; LED</text>
<text x="138.4" y="62.8">Blue</text>
<text x="200.6" y="74.1">Green</text>
<text x="219.3" y="85.4">400 mA charge current</text>
<text x="200.5" y="95.5">Yellow</text>
<text x="156.2" y="99.7">Battery Connector</text>
<text x="124.1" y="109.2">Boot logic</text>
<text x="83.7" y="149.7">I2C Pull-up</text>
<text x="115.8" y="146.1">Cell connector</text>
<text x="249" y="146.1">Green</text>
<text x="83.7" y="152.6">Resistors</text>
<text x="120.6" y="166.3">Test pins</text>
</g>
<g font-size="2.9">
<text x="117.3" y="34.8">GND</text>
<text x="208" y="32.4">GND</text>
<text x="59.2" y="37.9">GND</text>
<text x="155.5" y="46">GND</text>
<text x="189.5" y="45.7">GND</text>
<text x="169.8" y="50.7">GND</text>
<text x="39" y="54.5">GND</text>
<text x="194.8" y="64.5">GND</text>
<text x="49.7" y="68.8">GND</text>
<text x="130.5" y="78.1">GND</text>
<text x="209.2" y="98.9">GND</text>
<text x="248.3" y="96.6">GND</text>
<text x="208.4" y="103.7">VBAT</text>
<text x="159.7" y="109.7">VBAT</text>
<text x="160.4" y="112">GND</text>
<text x="50.9" y="119.9">GND</text>
<text x="84.2" y="118.8">GND</text>
<text x="216.2" y="116.1">GND</text>
<text x="244.7" y="116.1">GND</text>
<text x="41.3" y="127.1">GND</text>
<text x="172.7" y="131.8">VBAT</text>
<text x="187.6" y="157.8">GND</text>
<text x="242.3" y="160.1">GND</text>
<text x="22.4" y="166.7">GND</text>
<text x="71" y="167.9">GND</text>
<text x="173.4" y="162.5">GND</text>
<text x="228.1" y="162.5">GND</text>
<text x="28.3" y="185.3">GND</text>
</g>
<g font-size="2.9" fill="#00f">
<text x="263.9" y="179.2">3.5.1</text>
<text x="208.9" y="185.7">Peter Burke</text>
<text x="204.2" y="190.9">2022-08-24</text>
<text x="241.5" y="190.9">pjbca</text>
<text x="265.3" y="186.2">1/1</text>
</g>
<g font-size="2.5" fill="#800">
<text x="168.1" y="176.1">TITLE:</text>
<text x="254.9" y="179.2">REV:</text>
<text x="193" y="185.6">Company:</text>
<text x="193" y="190.8">Date:</text>
<text x="226.1" y="190.9">Drawn By:</text>
<text x="254.6" y="186.1">Sheet:</text>
</g>
<g font-size="2.2" fill="#800">
<text x="27.3" y="4.7">1</text>
<text x="73.9" y="4.7">2</text>
<text x="120.6" y="4.7">3</text>
<text x="167.2" y="4.7">4</text>
<text x="213.8" y="4.7">5</text>
<text x="2" y="28.4">A</text>
<text x="272.9" y="28.4">A</text>
<text x="2" y="75">B</text>
<text x="272.9" y="75">B</text>
<text x="2" y="121.6">C</text>
<text x="272.9" y="121.6">C</text>
<text x="2" y="168.2">D</text>
<text x="272.9" y="168.2">D</text>
<text x="27.3" y="194">1</text>
<text x="73.9" y="194">2</text>
<text x="120.6" y="194">3</text>
<text x="167.2" y="194">4</text>
<text x="213.8" y="194">5</text>
</g>
<g font-size="2.2" fill="#000080">
<text x="232.1" y="23.6">CP2104-F03-GM</text>
<text x="232.1" y="21.4">U3</text>
<text x="35" y="29.5">KH-5220-A56</text>
<text x="35" y="27.4">L1</text>
<text x="50.2" y="28.7">C11</text>
<text x="58.5" y="27.5">C7</text>
<text x="90.6" y="28.5">U1</text>
<text x="162.8" y="29.7">USB2</text>
<text x="47.9" y="31">10uF</text>
<text x="49.1" y="34.7">L2</text>
<text x="55.6" y="31">100nF</text>
<text x="90.6" y="30.7">ESP32-PICO-D4</text>
<text x="162.8" y="31.8">U254-051T-4BH83-F1B</text>
<text x="188.1" y="34.6">C5</text>
<text x="49.1" y="36.8">5.1nH</text>
<text x="185.2" y="37">100nF</text>
<text x="44.4" y="46.3">1.2pF</text>
<text x="44.4" y="44.1">C10</text>
<text x="198.3" y="46.5">R11</text>
<text x="54.2" y="53.4">10K</text>
<text x="54.2" y="51.2">R12</text>
<text x="198.3" y="48.9">22K</text>
<text x="214.7" y="53.6">R2</text>
<text x="49" y="58.4">C9</text>
<text x="135.5" y="58.4">LED2</text>
<text x="198.2" y="56">R13</text>
<text x="198.3" y="58.4">47K</text>
<text x="214.7" y="55.8">10K</text>
<text x="46" y="62">100nF</text>
<text x="135.1" y="67.9">R8</text>
<text x="135.4" y="70.3">330</text>
<text x="201.3" y="76.4">FULL</text>
<text x="194.1" y="83.3">1K</text>
<text x="194.1" y="81.1">R1</text>
<text x="232.1" y="88">U7</text>
<text x="251.1" y="89.5">R7</text>
<text x="200.6" y="93">CHG</text>
<text x="232.1" y="90.2">TP4057</text>
<text x="251.1" y="91.6">2.15K</text>
<text x="163" y="105.9">HDR-M-2.54_1x2</text>
<text x="167.3" y="103.6">VBAT/GND</text>
<text x="214.3" y="107.1">C2</text>
<text x="242.8" y="107.1">C1</text>
<text x="45.6" y="109.5">RESET</text>
<text x="80.1" y="108.3">BOOT</text>
<text x="129.8" y="112.9">Q3</text>
<text x="212" y="109.5">10uF</text>
<text x="240.5" y="109.5">10uF</text>
<text x="36.5" y="119">100nF</text>
<text x="39.4" y="116.7">C4</text>
<text x="129.7" y="115.1">UMH3NTN</text>
<text x="51.3" y="142.4">LMP91000SD/NOPB</text>
<text x="51.3" y="140.3">U4</text>
<text x="180" y="142.6">LPSC3487</text>
<text x="180" y="140.4">Q4</text>
<text x="208.3" y="143.8">U5</text>
<text x="250.4" y="140.4">PWR</text>
<text x="122.2" y="150">WE/RE/CE</text>
<text x="160.6" y="146.4">MBR120LSF</text>
<text x="165.5" y="144.4">D5</text>
<text x="208.3" y="146">RT9078-33GJ5</text>
<text x="246.9" y="150">R5</text>
<text x="169.2" y="155.9">10uF</text>
<text x="171.5" y="153.5">C3</text>
<text x="232.2" y="155.9">10uF</text>
<text x="233.9" y="152.3">C12</text>
<text x="246.9" y="152.1">330</text>
<text x="87.5" y="167.6">10K</text>
<text x="87.5" y="165.4">R3</text>
<text x="97" y="167.6">10K</text>
<text x="97" y="165.4">R4</text>
<text x="132.5" y="171.4">J3</text>
<text x="33.7" y="178.3">100nF</text>
<text x="33.7" y="176.1">C6</text>
</g>
<g font-size="2.2" fill="#00f">
<text x="218.9" y="28.8">1</text>
<text x="239.8" y="27.6">EPAD</text>
<text x="246.7" y="28.8">24</text>
<text x="246.7" y="26.5">25</text>
<text x="111.2" y="36">48</text>
<text x="218.9" y="33.6">3</text>
<text x="218.9" y="36">4</text>
<text x="221.3" y="30">RI</text>
<text x="221.3" y="34.8">D+</text>
<text x="240.8" y="30">DCD</text>
<text x="241" y="34.8">DSR</text>
<text x="241.2" y="32.4">DTR</text>
<text x="246.7" y="36">21</text>
<text x="246.7" y="33.6">22</text>
<text x="246.7" y="31.2">23</text>
<text x="71.4" y="38.3">2</text>
<text x="73.9" y="39.5">LNA_IN</text>
<text x="99.7" y="39.5">CAP2_NC</text>
<text x="99.7" y="37.2">CAP1_NC</text>
<text x="111.2" y="38.3">47</text>
<text x="159.6" y="39.5">6</text>
<text x="161.5" y="40.5">EH D+</text>
<text x="218.9" y="38.3">5</text>
<text x="221.3" y="37.2">D-</text>
<text x="221.3" y="39.5">VIO</text>
<text x="241" y="39.5">RXD</text>
<text x="241.1" y="37.2">TXD</text>
<text x="241.4" y="41.9">RTS</text>
<text x="246.7" y="40.7">19</text>
<text x="246.7" y="38.3">20</text>
<text x="71.4" y="47.9">6</text>
<text x="97" y="46.7">XTAL_N_NC</text>
<text x="97.3" y="44.3">XTAL_P_NC</text>
<text x="111.2" y="45.5">44</text>
<text x="111.2" y="43.1">45</text>
<text x="218.9" y="43.1">7</text>
<text x="218.9" y="45.5">8</text>
<text x="218.9" y="47.9">9</text>
<text x="221.3" y="44.3">REGIN</text>
<text x="221.3" y="46.7">VBUS</text>
<text x="235" y="46.7">SUSPEND</text>
<text x="241.3" y="44.3">CTS</text>
<text x="246.7" y="45.5">17</text>
<text x="246.7" y="43.1">18</text>
<text x="71.4" y="50.2">7</text>
<text x="71.4" y="52.6">8</text>
<text x="73.9" y="49">SENSOR_CAPP</text>
<text x="73.9" y="51.4">SENSOR_CAPN</text>
<text x="73.9" y="53.8">SENSOR_VN</text>
<text x="102.5" y="53.8">U0TXD</text>
<text x="104.7" y="51.4">IO21</text>
<text x="111.2" y="52.6">41</text>
<text x="111.2" y="50.2">42</text>
<text x="217.5" y="50.2">10</text>
<text x="217.5" y="52.6">11</text>
<text x="221.3" y="49">RST#</text>
<text x="221.3" y="51.4">NC</text>
<text x="221.3" y="53.8">GPIO.3</text>
<text x="233.2" y="51.4">SUSPEND#</text>
<text x="237.8" y="53.8">GPIO.0</text>
<text x="246.7" y="52.6">14</text>
<text x="246.7" y="50.2">15</text>
<text x="70" y="57.4">10</text>
<text x="70" y="59.8">11</text>
<text x="71.4" y="55">9</text>
<text x="73.9" y="56.2">EN</text>
<text x="73.9" y="58.6">IO34</text>
<text x="102.3" y="56.2">U0RXD</text>
<text x="104.7" y="58.6">IO22</text>
<text x="111.2" y="59.8">38</text>
<text x="111.2" y="57.4">39</text>
<text x="111.2" y="55">40</text>
<text x="217.5" y="55">12</text>
<text x="221.3" y="56.2">GPIO.2</text>
<text x="237.8" y="56.2">GPIO.1</text>
<text x="246.7" y="55">13</text>
<text x="70" y="62.1">12</text>
<text x="70" y="64.5">13</text>
<text x="73.9" y="60.9">IO35</text>
<text x="73.9" y="63.3">IO32</text>
<text x="73.9" y="65.7">IO33</text>
<text x="104.7" y="65.7">IO23</text>
<text x="104.7" y="60.9">IO19</text>
<text x="111.2" y="64.5">36</text>
<text x="70" y="66.9">14</text>
<text x="70" y="69.3">15</text>
<text x="70" y="71.6">16</text>
<text x="73.9" y="68.1">IO25</text>
<text x="73.9" y="70.5">IO26</text>
<text x="104.7" y="68.1">IO18</text>
<text x="106.1" y="70.5">IO5</text>
<text x="111.2" y="71.6">33</text>
<text x="111.2" y="69.3">34</text>
<text x="111.2" y="66.9">35</text>
<text x="70" y="74">17</text>
<text x="70" y="76.4">18</text>
<text x="73.9" y="72.8">IO27</text>
<text x="73.9" y="75.2">IO14</text>
<text x="73.9" y="77.6">IO12</text>
<text x="105.5" y="75.2">SD0</text>
<text x="105.5" y="72.8">SD1</text>
<text x="105.8" y="77.6">CLK</text>
<text x="111.2" y="76.4">31</text>
<text x="111.2" y="74">32</text>
<text x="70" y="81.2">20</text>
<text x="70" y="83.5">21</text>
<text x="73.9" y="82.3">IO13</text>
<text x="105" y="80">CMD</text>
<text x="105.5" y="82.3">SD3</text>
<text x="111.2" y="83.5">28</text>
<text x="111.2" y="81.2">29</text>
<text x="111.2" y="78.8">30</text>
<text x="70" y="85.9">22</text>
<text x="70" y="88.3">23</text>
<text x="73.9" y="84.7">IO15</text>
<text x="73.9" y="87.1">IO2</text>
<text x="73.9" y="89.5">IO0</text>
<text x="104.7" y="87.1">IO17</text>
<text x="105.5" y="84.7">SD2</text>
<text x="111.2" y="85.9">27</text>
<text x="70" y="90.7">24</text>
<text x="73.9" y="91.9">IO4</text>
<text x="104.7" y="91.9">IO16</text>
<text x="111.2" y="90.7">25</text>
<text x="45.4" y="113.3">1</text>
<text x="51.6" y="113.3">2</text>
<text x="78.7" y="112.1">1</text>
<text x="84.9" y="112.1">2</text>
<text x="136.9" y="119.2">C1</text>
<text x="140.9" y="118">6</text>
<text x="120.2" y="120.4">2</text>
<text x="120.2" y="122.8">3</text>
<text x="122.6" y="121.6">B1</text>
<text x="122.6" y="124">C2</text>
<text x="137" y="121.6">B2</text>
<text x="140.9" y="120.4">5</text>
<text x="39" y="145.4">11</text>
<text x="44" y="146.3">VREF</text>
<text x="55.3" y="146.3">VOUT</text>
<text x="63.7" y="145.4">8</text>
<text x="199.9" y="149">1</text>
<text x="218.2" y="149">5</text>
<text x="40.4" y="154.9">4</text>
<text x="40.4" y="150.1">5</text>
<text x="44" y="155.9">SDA</text>
<text x="44" y="151.1">NC</text>
<text x="58.6" y="151.1">C1</text>
<text x="58.6" y="153.5">C2</text>
<text x="63.7" y="150.1">10</text>
<text x="63.7" y="152.5">9</text>
<text x="199.9" y="153.7">3</text>
<text x="202.3" y="150.1">VIN</text>
<text x="202.3" y="154.9">EN</text>
<text x="208.3" y="154.9">SNS/NC</text>
<text x="210.9" y="150.1">VOUT</text>
<text x="218.2" y="153.7">4</text>
<text x="40.4" y="157.3">3</text>
<text x="44" y="158.2">SCL</text>
<text x="58" y="158.2">WE</text>
<text x="63.7" y="157.3">12</text>
<text x="39" y="162">13</text>
<text x="40.4" y="166.8">2</text>
<text x="44" y="167.7">MENB</text>
<text x="44" y="163">RE</text>
<text x="58.6" y="163">CE</text>
<text x="63.7" y="162">14</text>
<text x="57" y="172.5">DAP</text>
<text x="63.7" y="171.5">15</text>
</g>
<g font-size="2.2" fill="#f00">
<text x="71.4" y="36">1</text>
<text x="164.7" y="35.7">VCC</text>
<text x="170.5" y="34.8">1</text>
<text x="71.4" y="40.7">3</text>
<text x="73.9" y="37.2">VDDA</text>
<text x="73.9" y="41.9">VDDA3P3</text>
<text x="103.7" y="41.9">VDDA</text>
<text x="111.2" y="40.7">46</text>
<text x="218.9" y="40.7">6</text>
<text x="221.3" y="41.9">VDD</text>
<text x="71.4" y="43.1">4</text>
<text x="71.4" y="45.5">5</text>
<text x="73.9" y="44.3">VDDA3P3</text>
<text x="73.9" y="46.7">SENSOR_VP</text>
<text x="111.2" y="47.9">43</text>
<text x="246.7" y="47.9">16</text>
<text x="103.7" y="49">VDDA</text>
<text x="241.5" y="49">VPP</text>
<text x="95.1" y="63.3">VDD3P3_CPU</text>
<text x="111.2" y="62.1">37</text>
<text x="70" y="78.8">19</text>
<text x="73.9" y="80">VDD3P3_RTC</text>
<text x="97.9" y="89.5">VDD_SDIO</text>
<text x="111.2" y="88.3">26</text>
<text x="40.4" y="171.5">6</text>
<text x="44" y="172.5">VDD</text>
</g>
<g font-size="2.2">
<text x="105.1" y="34.8">GND</text>
<text x="111.2" y="33.6">49</text>
<text x="218.9" y="31.2">2</text>
<text x="221.3" y="32.4">GND</text>
<text x="166.6" y="38.1">D-</text>
<text x="170.5" y="37.2">2</text>
<text x="170.5" y="39.5">3</text>
<text x="170.5" y="41.9">4</text>
<text x="164.2" y="45.2">GND</text>
<text x="166.7" y="42.9">ID</text>
<text x="170.5" y="44.3">5</text>
<text x="173.4" y="109.5">1</text>
<text x="173.4" y="111.8">2</text>
<text x="120.2" y="118">1</text>
<text x="122.6" y="119.2">E1</text>
<text x="137.1" y="124">E2</text>
<text x="140.9" y="122.8">4</text>
<text x="128.9" y="154.7">1</text>
<text x="199.9" y="151.3">2</text>
<text x="202.3" y="152.5">GND</text>
<text x="128.9" y="159.4">3</text>
<text x="128.9" y="157">2</text>
<text x="54.8" y="167.7">DGND</text>
<text x="63.7" y="166.8">1</text>
<text x="55" y="170.1">AGND</text>
<text x="63.7" y="169.2">7</text>
<text x="128.6" y="172.3">1</text>
<text x="128.6" y="175.1">2</text>
<text x="128.6" y="177.5">3</text>
<text x="128.6" y="179.9">4</text>
</g>
<g font-size="2.2" fill="#8d2323">
<text x="221.2" y="93.1">1</text>
<text x="224.7" y="94">CHRG</text>
<text x="236" y="94">PROG</text>
<text x="244.5" y="93.1">6</text>
<text x="221.2" y="97.8">2</text>
<text x="224.7" y="98.8">GND</text>
<text x="234.9" y="98.8">STDBY</text>
<text x="244.5" y="97.8">5</text>
<text x="221.2" y="102.6">3</text>
<text x="224.7" y="103.5">BAT</text>
<text x="237.7" y="103.5">VCC</text>
<text x="244.5" y="102.6">4</text>
</g>
<g font-size="1.7" fill="#a54b4b">
<text x="60.8" y="20.2">3.3V</text>
<text x="191.6" y="28.5">3.3V</text>
<text x="116" y="41.6">3.3V</text>
<text x="51.3" y="42.8">3.3V</text>
<text x="116" y="48.7">3.3V</text>
<text x="116" y="63">3.3V</text>
<text x="211.3" y="61.8">3.3V</text>
<text x="64.5" y="79.7">3.3V</text>
<text x="243.9" y="132">3.3V</text>
<text x="229.4" y="143.9">3.3V</text>
<text x="84.6" y="156.9">3.3V</text>
<text x="94.1" y="156.9">3.3V</text>
<text x="29.9" y="168.8">3.3V</text>
</g>
<g font-size="1.3" fill="#a54b4b">
<text x="175.7" y="35.5">+5V_USB</text>
<text x="197.1" y="41.4">+5V_USB</text>
<text x="182" y="85.4">+5V_USB</text>
<text x="250.3" y="103.3">+5V_USB</text>
<text x="156.7" y="129.7">+5V_USB</text>
</g>
<g font-size="1.2" fill="#838383">
<text x="203.4" y="34.3">USB_D+</text>
<text x="253.6" y="31.8">DTR</text>
<text x="176.4" y="37.8">USB_D-</text>
<text x="176.4" y="40.2">USB_D+</text>
<text x="203.8" y="36.7">USB_D-</text>
<text x="252.9" y="38.9">RXD0</text>
<text x="252.9" y="36.6">TXD0</text>
<text x="253.8" y="41.3">RTS</text>
<text x="116.9" y="50.9">SDA</text>
<text x="117.2" y="53.2">RXD0</text>
<text x="134.1" y="49.3" transform="rotate(-90 134.1 49.3)">DAC2</text>
<text x="46.3" y="55.8">EN</text>
<text x="116.9" y="57.9">SCL</text>
<text x="117.3" y="55.6">TXD0</text>
<text x="59.4" y="60.4">ADC1_CH7</text>
<text x="63.6" y="67.7">DAC1</text>
<text x="63.6" y="70">DAC2</text>
<text x="64.8" y="89.2">IO0</text>
<text x="39.2" y="113.9">EN</text>
<text x="71.9" y="112.9">IO0</text>
<text x="112.2" y="118.8">RTS</text>
<text x="146.8" y="118.6">EN</text>
<text x="112.2" y="121.2">DTR</text>
<text x="113.5" y="123.6">IO0</text>
<text x="147.8" y="123.4">DTR</text>
<text x="147.9" y="121">RTS</text>
<text x="31.5" y="146.4">DAC1</text>
<text x="71.6" y="146.1">ADC1_CH7</text>
<text x="32.3" y="155.6">SDA</text>
<text x="70.7" y="152.9">C2</text>
<text x="70.7" y="150.6">C1</text>
<text x="117.8" y="154.5">CE</text>
<text x="32.6" y="157.9">SCL</text>
<text x="70.6" y="157.9">WE</text>
<text x="117.4" y="159.2">WE</text>
<text x="117.8" y="156.8">RE</text>
<text x="33.2" y="162.9">RE</text>
<text x="70.6" y="162.7">CE</text>
<text x="79.9" y="169.9">SDA</text>
<text x="89.6" y="169.9">SCL</text>
<text x="118.3" y="172.3">DAC1</text>
<text x="113.7" y="179.4">ADC1_CH7</text>
<text x="120" y="177.2">C2</text>
<text x="120" y="174.8">C1</text>
</g>
</svg>
